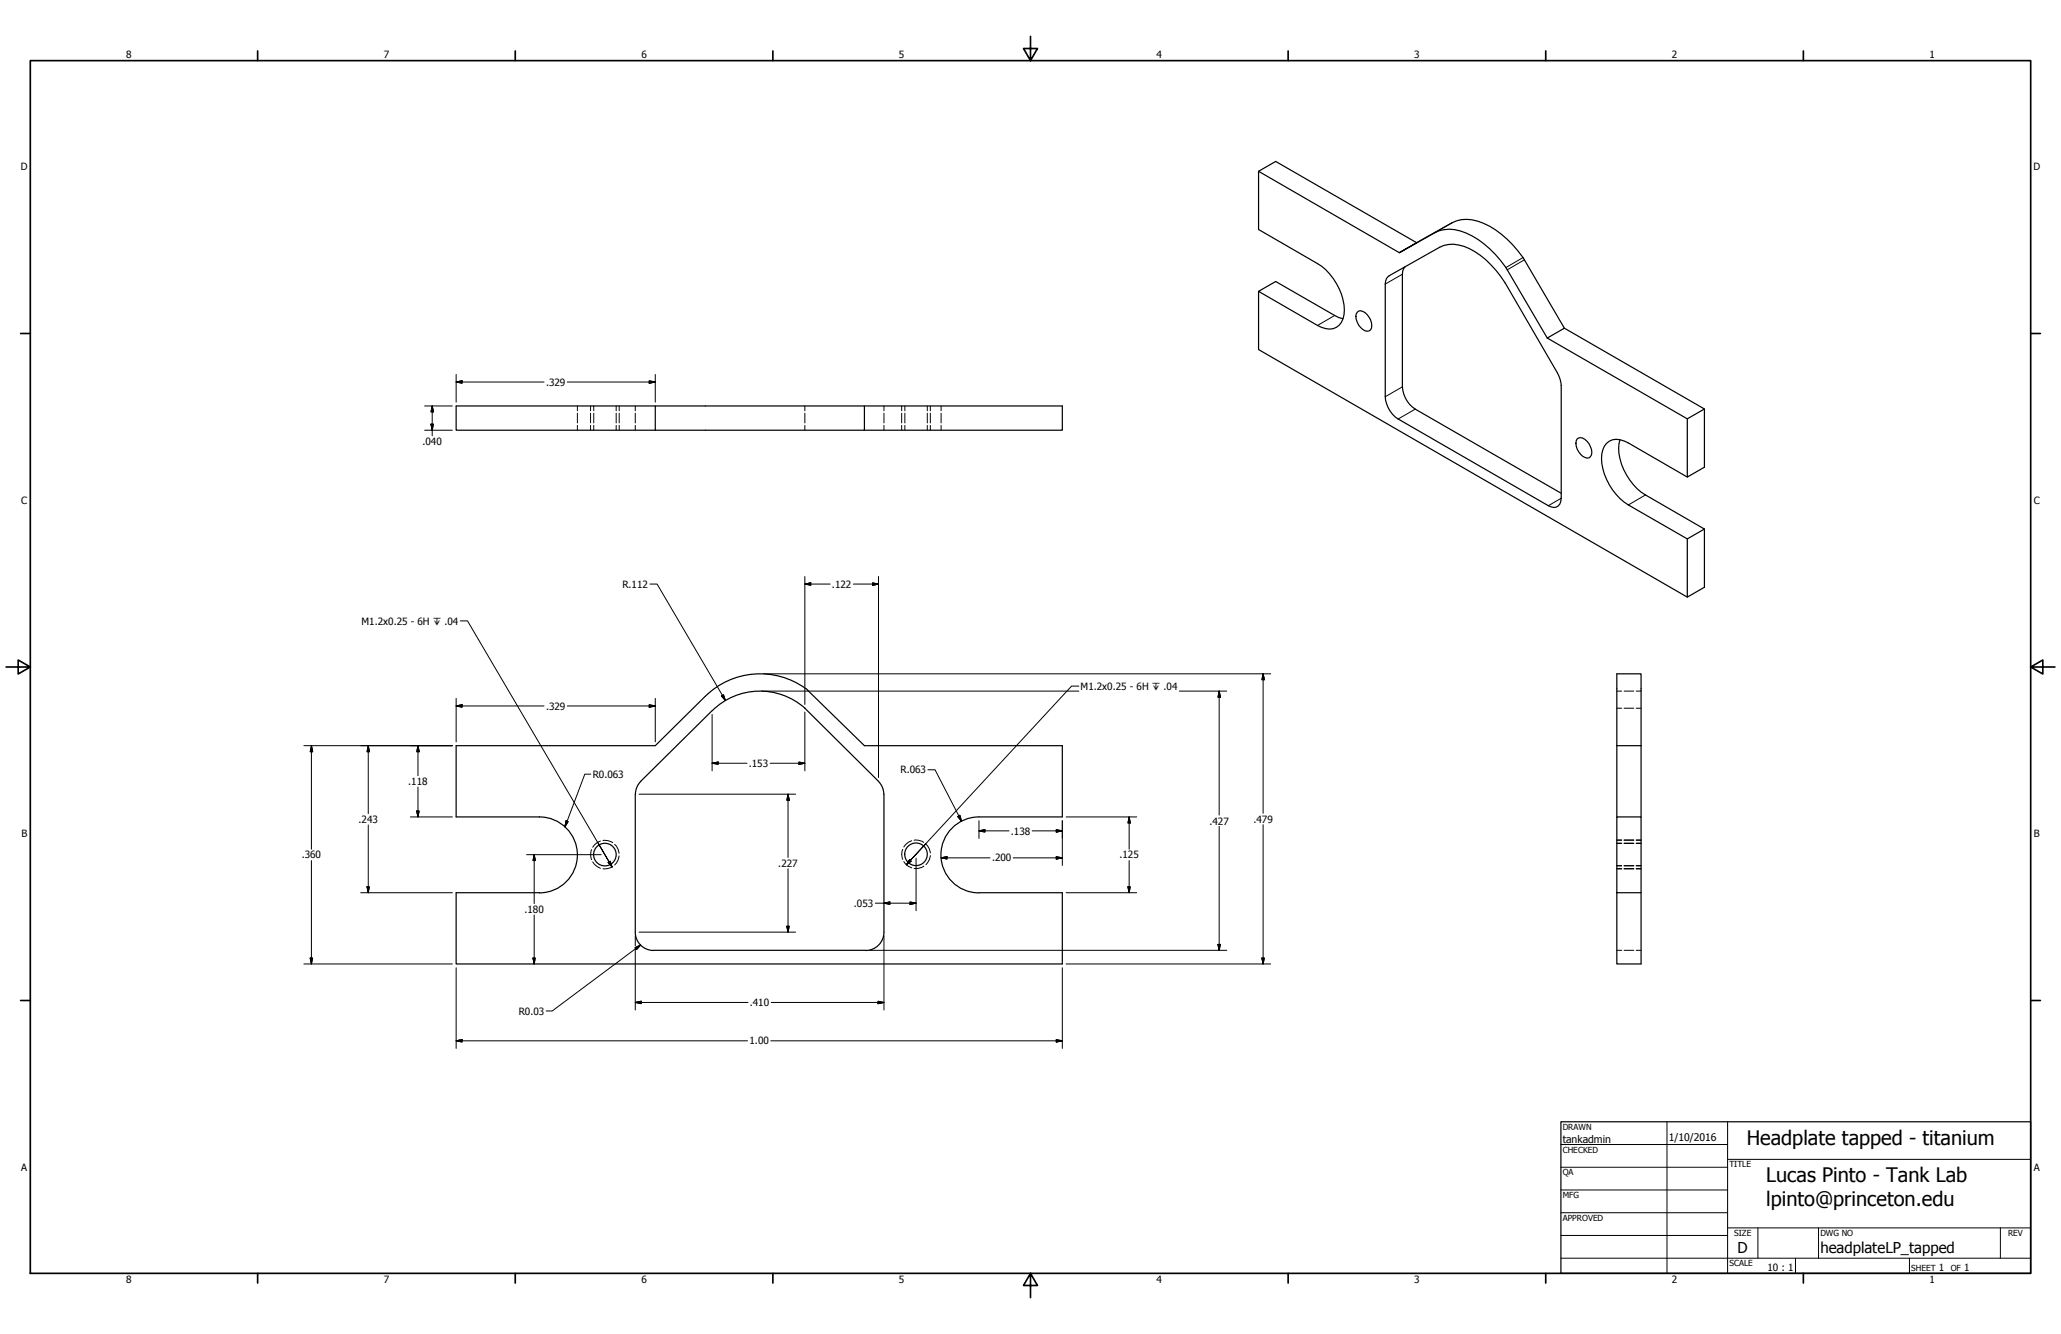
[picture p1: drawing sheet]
<svg xmlns="http://www.w3.org/2000/svg" width="864mm" height="559mm" viewBox="0 0 864 559" stroke-linecap="round" stroke-linejoin="round" font-family="sans-serif">
<!-- layer: Visible (ANSI) -->
<g fill="none" stroke="#000" stroke-width=".51">
<path d="M527.4 71.8l59 34.1M527.4 96.1v-24.3l7.1-4.2 59.1 34.1-7.2 4.2 14.8-8.4M534.5 117.9l24.7 14.2 3.5 1.4M630.7 118.6a36.1 36.1 0 0 0-17.3-15.4 12.6 12.6 0 0 0-10.2 .4l-21.1 11.9a3.8 3.8 0 0 0-1.6 3.5M527.4 122v24.4l179.6 103.7M568.7 130.8a2.22 2.22 0 0 1 3.2 .1 6.2 6.2 0 0 1 2.4 7.3 2.75 2.75 0 0 1-4.2-1 5.4 5.4 0 0 1-1.4-6.4zM655.5 137.5l58.7 33.8v24.4l-7.2 4.1-24.7-14.3a7 7 0 0 0-10 1.4 17.5 17.5 0 0 0 2.1 16.2 24.4 24.4 0 0 0 7.9 8.4M648.3 141.6l58.7 33.9 7.2-4.2M274.6 170.1h87.6v10.1h-87.6zM274.6 170.1h-83.5v10.1h83.5M362.2 170.1h82.9v10.1h-82.9M707 175.5v24.3"/>
<path d="M660.8 183.9a2.75 2.75 0 0 1 4.2 1 5.4 5.4 0 0 1 1.4 6.4 2.22 2.22 0 0 1-3.2-.2 6.2 6.2 0 0 1-2.4-7.2zM678.8 184.2a21.3 21.3 0 0 0 5.6 18.8l3.3 3.2 1.8 1.1 24.7 14.3v24.4l-7.2 4.1v-24.4M298.4 297.7l-29.9 29.6M337.2 296.7l30.9 30.6M337.3 296.7a28.4 28.4 0 0 0-38.8 1M337.6 288.4l.9 .7M337.6 288.5a32.7 32.7 0 0 0-42.1 3.2l-20.9 20.7h-83.5v29.8h35a15.9 15.9 0 0 1 15.8 15.9 15.9 15.9 0 0 1-15.9 15.9h-34.9v29.8h254v-29.8h-34.9a15.9 15.9 0 0 1-15.9-15.9 15.9 15.9 0 0 1 15.9-15.9h34.9v-29.8h-82.9l-23.7-23.2M677.5 312.4v-30.1h10.1v59.9M677.5 312.4h10.1M677.5 312.4v29.8M266.2 332.7v57.8M268.5 327.3a7.6 7.6 0 0 0-2.2 5.4"/>
<path d="M368.1 327.3a7.6 7.6 0 0 1 2.2 5.4M370.4 332.7v57.8M677.5 342.2h10.1v31.8h-10.1zM677.5 374v29.8h10.1v-29.8M266.2 390.5a7.7 7.7 0 0 0 7.6 7.6M273.8 398.1h89M370.4 390.5a7.7 7.7 0 0 1-7.7 7.6"/>
<circle cx="253.5" cy="358" r="4.7"/>
<circle cx="383.8" cy="357.9" r="4.7"/>
</g>
<!-- layer: Hidden Narrow (ANSI) -->
<g fill="none" stroke="#000" stroke-width=".42">
<path d="M247.5 170.1v2M247.5 173.1v4.1M247.5 178.2v2M259.5 170.1v2M259.5 173.1v4.1M259.5 178.2v2M377.8 170.1v2M377.8 173.1v4.1M377.8 178.2v2M389.8 170.1v2M389.8 173.1v4.1M389.8 178.2v2"/>
<path d="M247.9 355.9a5.2 5.2 0 0 0 0 4.2M251.6 352.3l-1.3 .6-2 2M252.7 352.1a5.5 5.5 0 0 1 4 .9M257.6 353.7a5.6 5.6 0 0 1 1.8 3.7M259.4 358.5a5.9 5.9 0 0 1-1.8 3.8M378.3 355.8a5.2 5.2 0 0 0 0 4.2M382 352.2l-1.4 .6-1.9 2M383 352a5.5 5.5 0 0 1 4.1 .9M388 353.6a5.6 5.6 0 0 1 1.8 3.7M389.8 358.4a5.9 5.9 0 0 1-1.8 3.8M677.5 351.9h2M677.5 352h2"/>
<path d="M680.5 351.9h4.1M680.5 352h4.1M685.6 351.9h2M685.6 352h2M248.3 361.1l2 1.9 1.3 .7M256.7 363a6 6 0 0 1-4 .9M378.7 360.9l1.9 2 1.4 .6M387.1 362.8a6 6 0 0 1-4.1 1M677.5 363.9h2M677.5 364h2M680.5 363.9h4.1M680.5 364h4.1"/>
<path d="M685.6 363.9h2M685.6 364h2"/>
</g>
<!-- layer: Hidden (ANSI) -->
<g fill="none" stroke="#000" stroke-width=".42">
<path d="M241.9 170.1v2M241.9 173.1v4.1M241.9 178.2v2M248.8 170.1v2M248.8 173.1v4.1M248.8 178.2v2M258.2 170.1v2M258.2 173.1v4.1M258.2 178.2v2M266.2 170.1v2M266.2 173.1v4.1M266.2 178.2v2"/>
<path d="M337.2 170.1v2M337.2 173.1v4.1M337.2 178.2v2M370.4 170.1v2M370.4 173.1v4.1M370.4 178.2v2M379.2 170.1v2M379.2 173.1v4.1M379.2 178.2v2M388.6 170.1v2M388.6 173.1v4.1M388.6 178.2v2"/>
<path d="M394.3 170.1v2M394.3 173.1v4.1M394.3 178.2v2M677.5 296.7h2M677.5 289.5h2M680.5 296.7h4.1M680.5 289.5h4.1M685.6 296.7h2M685.6 289.5h2M677.5 353.2h2M677.5 353.3h2M680.5 353.2h4.1"/>
<path d="M680.5 353.3h4.1M685.6 353.2h2M685.6 353.3h2M677.5 362.6h2M677.5 362.7h2M680.5 362.6h4.1M680.5 362.7h4.1M685.6 362.6h2M685.6 362.7h2M677.5 398.1h2M680.5 398.1h4.1M685.6 398.1h2"/>
</g>
<!-- layer: Visible Narrow (ANSI) -->
<path d="M608.4 93.3l-7.2 4.2M587.6 114.9l-7.1 4.1M638.2 107.9l-7.2 4.2M638.7 108.8l-7.1 4.2M559.2 132.1l-7.1 4.2M587.6 162.1l-7.1 4.1M593 171.4l-7.1 4.1M654.2 208.7l-5.4 3.1M689.5 207.3l-7.2 4.2" fill="none" stroke="#000" stroke-width=".42"/>
<path d="M527.4 96.1l24.7 14.3a24.3 24.3 0 0 1 11.1 21.4 6.3 6.3 0 0 1-9.4 5.4l-26.4-15.2 7.1-4.1M601.2 97.5a15.7 15.7 0 0 1 15.7 1.4 42.4 42.4 0 0 1 14.7 14.1l16.7 28.6 7.2-4.1-16.8-28.7a40 40 0 0 0-19.5-16.2 14 14 0 0 0-10.8 .7l-14.8 8.4M588.7 111.8l-.9 1.8-.2 1.3v47.2a12.1 12.1 0 0 0 5.4 9.3l61.2 35.2M630.7 118.6l21.9 37.6a12.3 12.3 0 0 1 1.6 5.3v47.2a3.3 3.3 0 0 1-1.6 3.5 3.3 3.3 0 0 1-3.8-.4l-62.9-36.3a11.9 11.9 0 0 1-5.4-9.3v-47.2M682.3 211.5l24.7 14.2 7.2-4.1" fill="none" stroke="#000" stroke-width=".51"/>
<!-- layer: Border (ANSI) -->
<g fill="none" stroke="#000" stroke-width=".7">
<path d="M431.8 15.2v10.2l-2.9-5.1h5.8l-2.9 5.1M12.7 25.4h838.2v508h-838.2zM107.9 21.3v4.1M215.9 21.3v4.1M323.8 21.3v4.1M539.8 21.3v4.1M647.7 21.3v4.1M755.6 21.3v4.1M8.6 139.7h4.1M850.9 139.7h4.1M2.5 279.4h10.2l-5.1-2.9v5.8l5.1-2.9M850.9 279.4l5.1 2.9v-5.8l-5.1 2.9h10.2"/>
<path d="M8.6 419.1h4.1M850.9 419.1h4.1M107.9 533.4v4.1M215.9 533.4v4.1M323.8 533.4v4.1M431.8 533.4l2.9 5.1h-5.8l2.9-5.1v10.2M539.8 533.4v4.1M647.7 533.4v4.1M755.6 533.4v4.1"/>
</g>
<!-- layer: Title (ANSI) -->
<g fill="none" stroke="#000" stroke-width=".42">
<path d="M654 479.4h69.9M698.5 469.9v63.5M723.9 469.9v63.5M654 488.9h69.9M654 498.5h69.9M723.9 485.6h127M654 508h69.9M654 517.5h69.9M723.9 514.3h127M736.6 514.3v12.7M762 514.3v12.7M838.2 514.3v12.7"/>
<path d="M654 527h196.9M752.3 527v6.4M800.1 527v6.4"/>
</g>
<path d="M654 469.9h196.9v63.5h-196.9z" fill="none" stroke="#000" stroke-width=".51"/>
<!-- layer: Symbol (ANSI) -->
<path d="M192.8 260.1h3.1l59.3 100.9-4.8-8.2M452.1 287.4h-3.1l-67.6 73 6.5-7M247.5 324.3h-2.5l-8.3 22M237.2 343.9l.9 .3-1.4 2.1zM254.8 361.3l.9-.6 .8 2.5zM255.2 361l1.3 2.2M381.1 360.1l.7 .6-2 1.6zM381.4 360.4l-1.6 1.9M266.1 396.9l2.3-1-1.7 1.9zM268.4 395.9l-37 27.6h-2.5" fill="none" stroke="#000" stroke-width=".42"/>
<path d="M237.2 343.9l-.5 2.4zM237.2 343.9l.9 .3-1.4 2.1zM254.8 361.3l1.7 1.9zM254.8 361.3l.9-.6 .8 2.5zM381.1 360.1l-1.3 2.2zM381.1 360.1l.7 .6-2 1.6zM268.4 395.9l-1.7 1.9zM266.1 396.9l2.3-1-1.7 1.9z" fill="#000" stroke="#000" stroke-width=".42"/>
<!-- layer: Dimension (ANSI) -->
<g fill="none" stroke="#000" stroke-width=".42">
<path d="M191.1 156.8v11.7M272 159.5l2.6 .5-2.6 .5zM274.6 156.8v11.7M177.9 170.1h11.6M180.6 177.7h1l-.5 2.5zM181.1 170.1l.5 2.4h-1zM181.1 170.1v12.5M191.1 160l2.5-.5v1zM191.1 160h36.9M237.7 160h36.9M177.9 180.2h11.6M272.4 244.7h2.9l28.7 48.7"/>
<path d="M337.2 244.7l2.5-.5v1zM337.2 244.7h10.7M337.2 241.5v53.6M357.6 244.7h10.5M365.6 244.2l2.5 .5-2.5 .5zM368.1 241.5v84.2M191.1 295.7l2.5-.5v1zM191.1 292.5v18.3M191.1 295.7h36.9M237.7 295.7h36.9M272 295.2l2.6 .5-2.6 .5zM274.6 292.5v18.3"/>
<path d="M298.4 299.3v23.6M302.3 291.5l.8-.5 .9 2.4zM319.2 289.5h132.9M320 282.3h212.4M337.2 298.3v24.6M494.2 289.5h19.8M510.9 289.5l.5 2.5h-1.1zM510.9 289.5v51.9M529.3 282.3l.5 2.4h-1zM529.3 282.3v58.4M127.3 312.4h62.2M130.5 312.4l.5 2.5h-1z"/>
<path d="M130.5 312.4v43.3M154.3 312.4l.4 2.5h-.9zM154.3 312.4v28.4M175.1 312.4l.5 2.5h-1zM175.1 312.4v12.5M298.4 319.7l2.5-.5v1zM298.4 319.7h14.6M322.7 319.7h14.5M334.8 319.2l2.4 .5-2.4 .5zM174.6 339.7h1l-.5 2.5zM175.1 329.7v12.5M267.8 332.7h65.6"/>
<path d="M330.2 332.7l.5 2.5h-1zM330.2 332.7v26.5M388.8 322.5h3l11.1 21.5M154.3 345.6v28.4M172 342.2h17.5M220.7 358h31.2M223.8 358l.5 2.5h-1zM223.8 358v20.5M383.9 359.5v22M394.3 359.3l2.5-.5v1.1zM394.3 359.3h20.5M401.3 342l.9-.5 .7 2.5z"/>
<path d="M410.2 348l2.5-.5v1.1zM410.2 348h12.6M410.2 343.8v7.4M424.6 359.3h20.5M432.5 348h12.6M442.6 347.5l2.5 .5-2.5 .6zM442.6 358.8l2.5 .5-2.5 .6zM445.1 343.8v18.7M446.7 342.2h29.6M473.1 342.2l.5 2.5h-1zM473.1 342.2v13.5M510.9 346.1v52"/>
<path d="M529.3 345.4v58.4M130.5 360.5v43.3M151.1 374h38.4M153.8 371.5h.9l-.4 2.5zM330.2 363.9v26.6M366.8 378.3h17.1M370.4 378.3l2.5-.5v1zM381.3 377.8l2.6 .5-2.6 .5zM446.7 374h29.6M472.6 371.5h1l-.5 2.5zM473.1 360.5v13.5M223.8 383.3v20.5"/>
<path d="M266.2 392v4.2M266.2 396.9v26.2M267.8 390.5h65.6M329.7 388h1l-.5 2.5zM364.4 398.1h149.6M370.4 392v31.1M510.3 395.6h1.1l-.5 2.5zM127.3 403.8h62.2M130 401.3h1l-.5 2.5zM191.1 405.4v33.8M223.3 401.3h1l-.5 2.5zM266.2 419.9l2.5-.5v1z"/>
<path d="M266.2 419.9h47.2M323.2 419.9h47.2M367.9 419.4l2.5 .5-2.5 .5zM445.1 405.4v33.8M446.7 403.8h85.7M528.8 401.3h1l-.5 2.5zM191.1 436l2.5-.5v1zM191.1 436h122.1M323 436h122.1M442.6 435.5l2.5 .5-2.5 .5z"/>
</g>
<g fill="#000" stroke="#000" stroke-width=".42">
<path d="M191.1 160l2.5-.5zM191.1 160l2.5-.5v1zM180.6 177.7l.5 2.5zM180.6 177.7h1l-.5 2.5zM181.1 170.1l.5 2.4zM181.1 170.1l.5 2.4h-1zM272 160.5l2.6-.5zM272 159.5l2.6 .5-2.6 .5zM337.2 244.7l2.5-.5zM337.2 244.7l2.5-.5v1zM365.6 245.2l2.5-.5zM365.6 244.2l2.5 .5-2.5 .5z"/>
<path d="M191.1 295.7l2.5-.5zM191.1 295.7l2.5-.5v1zM272 296.2l2.6-.5zM272 295.2l2.6 .5-2.6 .5zM302.3 291.5l1.7 1.9zM302.3 291.5l.8-.5 .9 2.4zM510.9 289.5l.5 2.5zM510.9 289.5l.5 2.5h-1.1zM529.3 282.3l.5 2.4zM529.3 282.3l.5 2.4h-1zM130.5 312.4l.5 2.5zM130.5 312.4l.5 2.5h-1z"/>
<path d="M154.3 312.4l.4 2.5zM154.3 312.4l.4 2.5h-.9zM175.1 312.4l.5 2.5zM175.1 312.4l.5 2.5h-1zM298.4 319.7l2.5-.5zM298.4 319.7l2.5-.5v1zM174.6 339.7l.5 2.5zM174.6 339.7h1l-.5 2.5zM330.2 332.7l.5 2.5zM330.2 332.7l.5 2.5h-1zM334.8 320.2l2.4-.5zM334.8 319.2l2.4 .5-2.4 .5z"/>
<path d="M394.3 359.3l2.5-.5zM394.3 359.3l2.5-.5v1.1zM401.3 342l1.6 2zM401.3 342l.9-.5 .7 2.5zM410.2 348l2.5-.5zM410.2 348l2.5-.5v1.1zM442.6 348.6l2.5-.6zM442.6 347.5l2.5 .5-2.5 .6zM442.6 359.9l2.5-.6zM442.6 358.8l2.5 .5-2.5 .6zM473.1 342.2l.5 2.5zM473.1 342.2l.5 2.5h-1z"/>
<path d="M153.8 371.5l.5 2.5zM153.8 371.5h.9l-.4 2.5zM223.8 358l.5 2.5zM223.8 358l.5 2.5h-1zM370.4 378.3l2.5-.5zM370.4 378.3l2.5-.5v1zM381.3 378.8l2.6-.5zM381.3 377.8l2.6 .5-2.6 .5zM472.6 371.5l.5 2.5zM472.6 371.5h1l-.5 2.5zM329.7 388l.5 2.5zM329.7 388h1l-.5 2.5z"/>
<path d="M510.3 395.6l.6 2.5zM510.3 395.6h1.1l-.5 2.5zM130 401.3l.5 2.5zM130 401.3h1l-.5 2.5zM223.3 401.3l.5 2.5zM223.3 401.3h1l-.5 2.5zM266.2 419.9l2.5-.5zM266.2 419.9l2.5-.5v1zM528.8 401.3l.5 2.5zM528.8 401.3h1l-.5 2.5zM191.1 436l2.5-.5zM191.1 436l2.5-.5v1z"/>
<path d="M367.9 420.4l2.5-.5zM367.9 419.4l2.5 .5-2.5 .5zM442.6 436.5l2.5-.5zM442.6 435.5l2.5 .5-2.5 .5z"/>
</g>
<g font-size="8.4">
<text x="731.9" y="479.8">Headplate tapped - titanium</text>
<text x="740.1" y="495.2">Lucas Pinto - Tank Lab</text>
<text x="740.1" y="505.3">lpinto@princeton.edu</text>
</g>
<g font-size="6.3">
<text x="728.1" y="524.9">D</text>
<text x="762.8" y="525">headplateLP_tapped</text>
</g>
<g font-size="4.4">
<text x="654.8" y="478.6">tankadmin</text>
<text x="699.3" y="478">1/10/2016</text>
</g>
<g font-size="4.2">
<text x="52.8" y="24.4">8</text>
<text x="160.8" y="24.4">7</text>
<text x="268.7" y="24.4">6</text>
<text x="376.7" y="24.4">5</text>
<text x="484.6" y="24.4">4</text>
<text x="592.6" y="24.4">3</text>
<text x="700.5" y="24.4">2</text>
<text x="808.5" y="24.4">1</text>
<text x="8.8" y="71.4">D</text>
<text x="852" y="71.4">D</text>
<text x="228.8" y="161.5">.329</text>
<text x="177" y="186.5">.040</text>
<text x="8.9" y="211.1">C</text>
<text x="852.2" y="211.1">C</text>
<text x="260.8" y="246.2">R.112</text>
<text x="348.6" y="246.2">.122</text>
<text x="151.5" y="261.6">M1.2x0.25 - 6H ↧ .04</text>
<text x="452.8" y="288.9">M1.2x0.25 - 6H ↧ .04</text>
<text x="228.8" y="297.2">.329</text>
<text x="313.8" y="321.2">.153</text>
<text x="377.3" y="324">R.063</text>
<text x="171.1" y="328.8">.118</text>
<text x="248.3" y="325.8">R0.063</text>
<text x="150.2" y="344.7">.243</text>
<text x="506.8" y="345.4">.427</text>
<text x="525.2" y="344.6">.479</text>
<text x="9" y="350.8">B</text>
<text x="423.6" y="349.6">.138</text>
<text x="852.2" y="350.8">B</text>
<text x="126.4" y="359.6">.360</text>
<text x="469.1" y="359.6">.125</text>
<text x="326.1" y="363.2">.227</text>
<text x="415.7" y="360.9">.200</text>
<text x="219.7" y="382.4">.180</text>
<text x="357.8" y="379.9">.053</text>
<text x="217.4" y="425">R0.03</text>
<text x="314.2" y="421.4">.410</text>
<text x="314.1" y="437.5">1.00</text>
<text x="8.9" y="490.5">A</text>
<text x="852.2" y="490.5">A</text>
<text x="740.6" y="532.6">10 : 1</text>
<text x="812.4" y="532.6">1</text>
<text x="823" y="532.6">1</text>
<text x="52.8" y="537.5">8</text>
<text x="160.8" y="537.5">7</text>
<text x="268.7" y="537.5">6</text>
<text x="376.7" y="537.5">5</text>
<text x="484.6" y="537.5">4</text>
<text x="592.6" y="537.5">3</text>
<text x="700.5" y="537.5">2</text>
<text x="808.5" y="537.5">1</text>
</g>
<g font-size="3.5">
<text x="654.8" y="473.2">DRAWN</text>
<text x="654.8" y="482.8">CHECKED</text>
<text x="724.7" y="488.9">TITLE</text>
<text x="654.8" y="492.3">QA</text>
<text x="654.8" y="501.8">MFG</text>
<text x="654.8" y="511.4">APPROVED</text>
<text x="726.7" y="517.7">SIZE</text>
<text x="762.8" y="517.7">DWG NO</text>
<text x="841.4" y="517.7">REV</text>
<text x="724.7" y="530.4">SCALE</text>
<text x="800.9" y="532.6">SHEET</text>
<text x="817.4" y="532.6">OF</text>
</g>
</svg>
